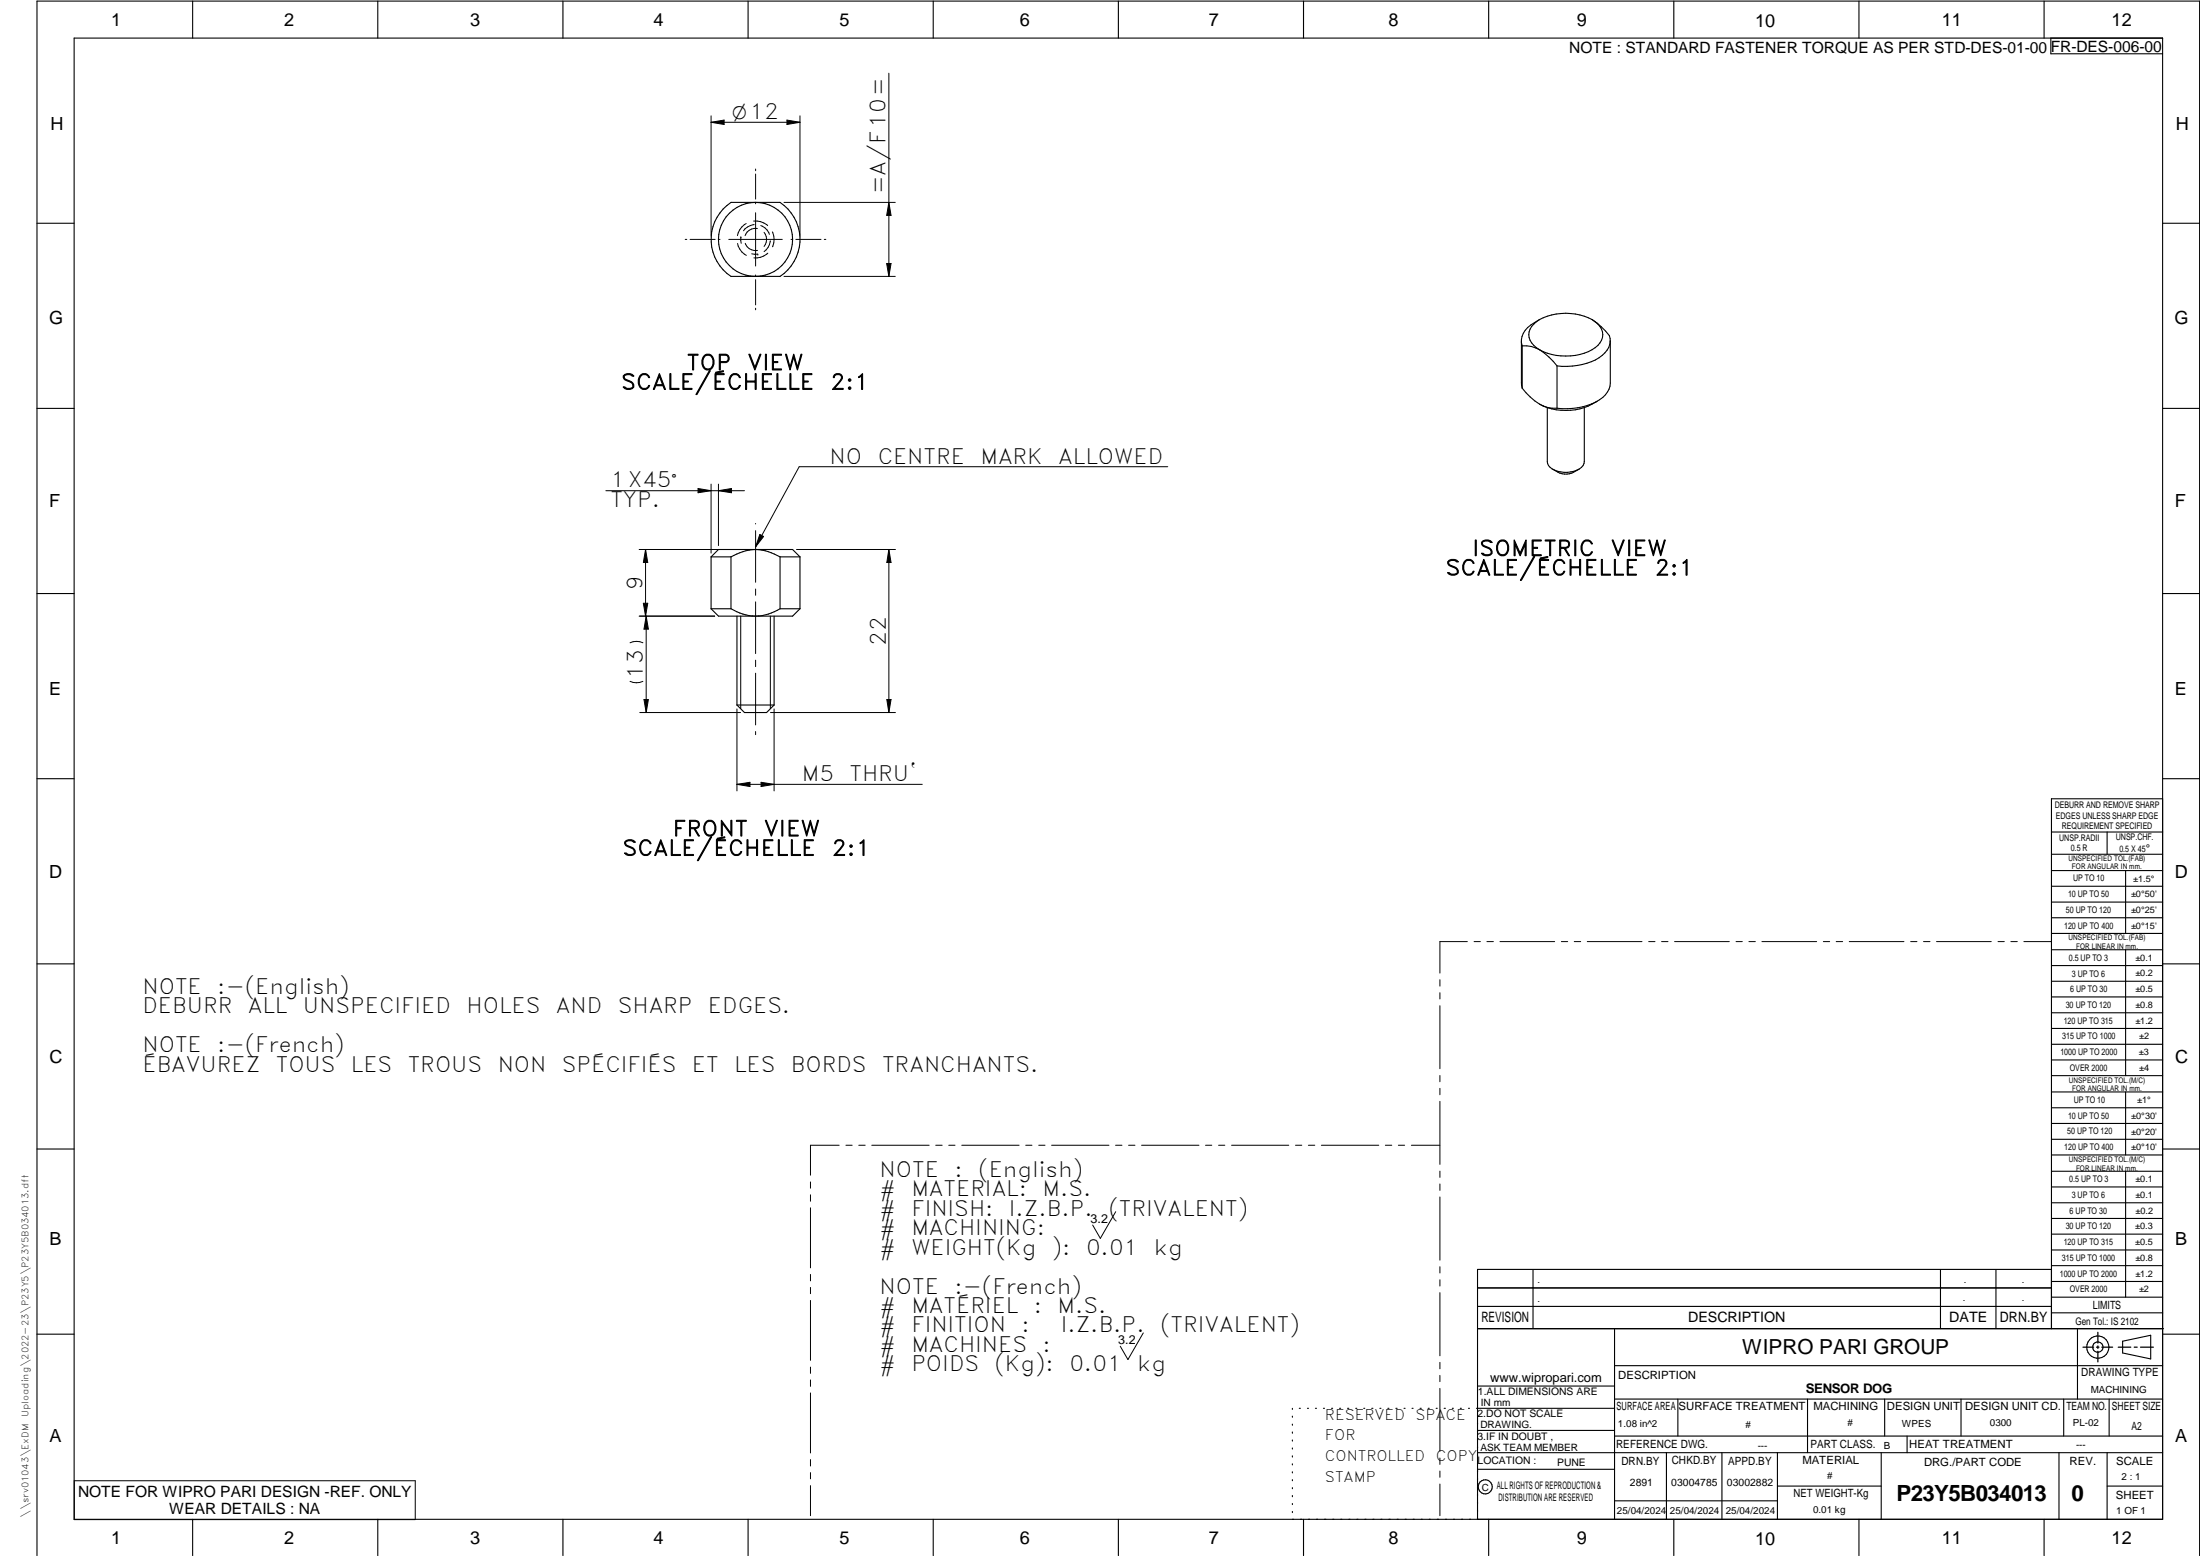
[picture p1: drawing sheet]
<svg xmlns="http://www.w3.org/2000/svg" width="594mm" height="420mm" viewBox="0 0 594 420" stroke-linecap="round" stroke-linejoin="round" font-family="sans-serif">
<g fill="none" stroke="#000" stroke-width=".3">
<path d="M20 10.3h564v400h-564zM52 .3v10M102 .3v10M152 .3v10M202 .3v10M252 .3v10M302 .3v10M352 .3v10M402 .3v10M452 .3v10M502 .3v10M552 .3v10"/>
<path d="M553.8 10.3v4.2h30.2M195.3 56.4l2.1-1.7h13.2a11.9 11.9 0 0 1 0 19.9h-13.2a12 12 0 0 1-2.1-18.2zM10 60.3h10M584 60.3h10M410.8 92.5l.2 .9M411 93.4v11.4M411 93.4a7.9 7.9 0 0 1 4.7 1M415.7 86.3a10.6 10.6 0 0 0-4.4 3.7l-.5 1.7v11.7l.2 1.4M415.7 94.4a19.2 19.2 0 0 1 4.7 4.4M415.7 86.3a4.8 4.8 0 0 0-2.8 4.8 5.3 5.3 0 0 0 2.8 3.3M415.7 86.3a15.6 15.6 0 0 1 14.2 0M420.4 98.8v11.4"/>
<path d="M429.9 86.3a19.2 19.2 0 0 1 4.7 4.3l.2 .8v12a6.1 6.1 0 0 1-3.9 5.1 18.8 18.8 0 0 1-10.5 1.7M429.9 86.3a4.8 4.8 0 0 1 2.8 4.8 7.6 7.6 0 0 1-6.1 4.6 15.8 15.8 0 0 1-10.9-1.3M434.8 92.2a7.1 7.1 0 0 1-5.1 5.5l-2.4 .7-2.7 .4h-4.2M10 110.3h10M411 104.8a18 18 0 0 0 4.7 4.3M415.7 109.1a7.7 7.7 0 0 0 4.7 1.1M415.7 109.1l2.1 1M417.8 110.1a16.8 16.8 0 0 0 10 0M427.8 110.1v14.6a3.3 3.3 0 0 1-2.7 2.6 7.1 7.1 0 0 1-6.9-1.6l-.4-1v-14.6M431.3 108.3l-3.5 1.8M584 110.3h10M426.4 126.7a5.4 5.4 0 0 1-7.1 0"/>
<path d="M192 150.4h5.4M192 150.4v14M197.4 150.4v14M210.6 150.4v14M210.6 150.4a12 12 0 0 0-13.2 0M210.6 150.4h5.4M216 150.4l-2-2h-20l-2 2M216 150.4v14M10 160.3h10M192 164.4h5.4M192 164.4l2 2h20l2-2M197.4 164.4a12 12 0 0 0 13.2 0"/>
<path d="M199 166.4v24M209 166.4v24M210.6 164.4h5.4M584 160.3h10M199 190.4h10M199 190.4l2 2h6l2-2M10 210.3h10M584 215.7h-30v143.1M584 210.3h10M554 224.7h30M554 230.7h30M554 235.1h30"/>
<path d="M554 239.3h30M569 224.7v6M574 235.1v17M554 243.6h30M554 247.8h30M554 252.1h30M554 256.5h30M574 256.5v33.9M10 260.3h10M554 260.7h30M554 265h30M554 269.2h30"/>
<path d="M554 273.5h30M554 277.7h30M584 260.3h10M554 282h30M554 286.2h30M554 290.4h30M554 294.9h30M554 299.1h30M574 294.9v17M10 310.3h10M554 303.4h30M554 307.6h30"/>
<path d="M554 311.9h30M554 316.3h30M574 316.3v34M584 310.3h10M554 320.5h30M554 324.8h30M554 329h30M554 333.2h30M554 337.5h30M399 358.8h185.2M399 352.8h155M399 347.8h155"/>
<path d="M414 342.8v16M436 358.8v51.5M524 342.8v16M539 342.8v16M554 341.8h30M554 346h30M554 350.3h30M554 354.5h30M554 342.8h-155v67.5M561 358.8v19M10 360.3h10M399 374.3h37"/>
<path d="M436 377.8h148M453.1 377.8v10M488.1 377.8v14.5M508.9 377.8v10M529.5 377.8v10M557.3 377.8v10M569.5 377.8v10M573.2 362.2l7.6-1.6v6.3l-7.6-1.6zM584 368.8h-148M584 360.3h10M349 380.3v.3M349 382.4v.3"/>
<path d="M349 384.6v.3M349 386.7v.3M349 388.8v.3M349 391v.3M349 393.1v.3M349 395.3v.3M349 397.4v.3M349 399.5v.3M350.9 380.3h.2M353.1 380.3h.2M355.2 380.3h.3M357.4 380.3h.3"/>
<path d="M359.6 380.3h.3M361.7 380.3h.3M363.9 380.3h.3M366.1 380.3h.3M368.3 380.3h.2M370.4 380.3h.3M372.6 380.3h.3M374.8 380.3h.3M376.9 380.3h.4M379.1 380.3h.3M381.3 380.3h.3M383.4 380.3h.4"/>
<path d="M385.6 380.3h.3M387.8 380.3h.3M390 380.3h.3M392.2 380.3h.3M394.3 380.3h.3M396.5 380.3h.3M398.7 380.3h37.3M399 396.7h37M399 392.3h185M399 386.2h37M436 387.8h148M450 392.3v18"/>
<path d="M465 392.3v18M480 392.3v18M508 392.3v18M515 387.8v4.5M556 392.3v18M569 392.3v18M52 410.3v9.7M102 410.3v9.7M152 410.3v9.7M202 410.3v9.7M252 410.3v9.7M302 410.3v9.7"/>
<path d="M349 401.7v.3M349 403.8v.4M349 406v.3M349 408.1v.3M352 410.3v9.7M402 410.3v9.7M436 405.3h44M452 410.3v9.7M480 401.3h28M502 410.3v9.7M552 410.3v9.7M569 401.3h15"/>
<path d="M10 420v-419.7h584v419.7"/>
<circle cx="204" cy="64.6" r="10"/>
<circle cx="566.5" cy="363.7" r="1.39"/>
<circle cx="566.5" cy="363.8" r="3"/>
<circle cx="401.1" cy="401.5" r="1.9"/>
</g>
<g fill="none" stroke="#000" stroke-width=".27">
<path d="M240 19.8v54.8M192 31.3v32.3M192 33l3.5-.6v1.2zM192 33h24M212.5 32.4l3.5 .6-3.5 .6zM216 31.3v32.3M203.5 59.7h.1a4.9 4.9 0 0 1 3.7 1.2M204 45.6v.5M204 47v6.8M204 54.7v.3M204 57.4v14.4M211.7 54.7h30.1"/>
<path d="M240 54.7l.6 3.5h-1.2zM185 64.6h.5M186.3 64.6h6.8M194 64.6h.4M196.8 64.6h14.4M199.2 65.7a4.7 4.7 0 0 0 2.3 3.3M200.1 64h.1M200.1 64v1.7M201.2 65.7a2.85 2.85 0 0 0 3.3 1.9M201.5 60.4a4.8 4.8 0 0 0-2.4 3.2M203 68.5l1.6 .1M203.7 60.7a4.1 4.1 0 0 0-2.9 1.6"/>
<path d="M204 74.3v.3M204 75.5v6.8M204.5 61.7a2.9 2.9 0 0 0-3.3 1.9M204.6 68.6h.1M205.4 60.9a3.7 3.7 0 0 1 2.4 2.4M206.3 62.7a3 3 0 0 1 0 3.8M207.3 68.4a4.9 4.9 0 0 1-3.7 1.2M208 65a4.1 4.1 0 0 1-1.7 2.9M208.6 62.6a4.8 4.8 0 0 1 0 4M211.7 74.6h30.1M213.6 64.6h.4M214.9 64.6h6.8"/>
<path d="M222.6 64.6h.4M239.4 71.2h1.2l-.6 3.4zM204 83.2v.5M163.6 132.5h37.4M188.5 131.9l3.5 .6-3.5 .6zM192 130.7v18.7M194 130.7v16.6M194 132.5l3.5-.6v1.2zM315.3 126h-99.5l-11.8 21.7M172.6 148.4h23.7M174.3 148.4v18M174.3 148.4l.6 3.5h-1.2z"/>
<path d="M204 141.4v.1M204 143.3v13.9M204 159v1.7M205.2 144.3l1 .6-2.2 2.8zM215.1 148.4h26.7M240 148.4l.6 3.5h-1.1zM240 148.4v44M170.1 173.6a4.1 4.1 0 0 1 3.5 0M173.7 162.9h1.2l-.6 3.5zM174.5 166.4v26M174.5 166.4l.6 3.5h-1.2zM193 166.4h-20.4"/>
<path d="M200 166.4v24.9M204 162.5v14M204 178.3v1.7M208 166.4v24.9M172.8 192.4h27.2M173.6 184a4.1 4.1 0 0 1-3.5 0M173.9 188.9h1.2l-.6 3.5zM199 191.4v22.2M204 181.8v13.9M204 197.5v.9M208.1 192.4h33.7M209 191.4v22.2"/>
<path d="M239.5 188.9h1.1l-.6 3.5zM199 211.8l3.5-.6v1.2zM199 211.8h50M205.5 211.2l3.5 .6-3.5 .6zM396.2 254.3h-7.4v8.5M398.1 254.3h1.6M401.5 254.3h1.8M405 254.3h14.8M421.6 254.3h1.7M425.1 254.3h1.7M428.6 254.3h14.8M445.2 254.3h1.7"/>
<path d="M448.7 254.3h1.7M452.2 254.3h14.8M468.8 254.3h1.7M472.3 254.3h1.7M475.8 254.3h14.8M492.4 254.3h1.7M495.8 254.3h1.8M499.4 254.3h14.7M516 254.3h1.6M519.4 254.3h1.8M522.9 254.3h14.8M539.5 254.3h1.7"/>
<path d="M543 254.3h1.7M546.5 254.3h7.4M388.8 264.5v1.8M388.8 268.1v1.6M388.8 271.6v17M388.8 290.4v1.7M388.8 293.9v1.7M388.8 297.4v17M218.9 319.2v1.6M226.6 309.2h-7.7v8.1M228.4 309.2h1.7M231.9 309.2h1.7"/>
<path d="M235.4 309.2h15.5M252.7 309.2h1.7M256.2 309.2h1.7M259.7 309.2h15.5M277 309.2h1.7M280.5 309.2h1.7M284 309.2h15.5M301.2 309.2h1.8M304.8 309.2h1.7M308.3 309.2h15.5M325.5 309.2h1.7M329.1 309.2h1.6"/>
<path d="M332.6 309.2h15.4M349.8 309.2h1.7M353.3 309.2h1.7M356.8 309.2h15.5M374.1 309.2h1.7M377.6 309.2h1.7M381.1 309.2h7.7M388.8 316.2v1.7M388.8 319.7v1.7M218.9 322.6v1.8M218.9 326.1v16.2M301.3 327.2l-4.2 7.2-2-3.6"/>
<path d="M388.8 323.2v17.1M218.9 344.1v1.8M218.9 347.6v1.7M218.9 351.2v16.1M308.7 359.9l-4.1 7.2-2.1-3.6M388.8 342.1v1.6M388.8 345.6v1.7M388.8 349v17.1M218.9 369.1v1.7M218.9 372.6v1.8M218.9 376.1v16.2M388.8 367.9v1.7"/>
<path d="M388.8 371.4v1.7M388.8 374.9v17M20.1 399.8h92v10.5h-92zM218.9 394.1v1.8M218.9 397.6v1.7M388.8 393.7v1.7M388.8 397.2v1.7M218.9 401.2v8.1M388.8 400.7v8.6"/>
</g>
<path d="M566.5 359.7v3M562.5 363.8h2.9M566.1 363.8h.7M566.5 363.4v.7M566.5 364.9v2.8M567.6 363.8h2.9M572 363.8h3.4M576.3 363.8h.8M578 363.8h3.5" fill="none" stroke="#000" stroke-width=".34"/>
<g fill="#000">
<path d="M192 33l3.5-.6v1.2zM212.5 32.4l3.5 .6-3.5 .6zM240 54.7l.6 3.5h-1.2zM239.4 71.2h1.2l-.6 3.4zM188.5 131.9l3.5 .6-3.5 .6zM194 132.5l3.5-.6v1.2zM174.3 148.4l.6 3.5h-1.2zM205.2 144.3l1 .6-2.2 2.8zM240 148.4l.6 3.5h-1.1zM173.7 162.9h1.2l-.6 3.5zM174.5 166.4l.6 3.5h-1.2zM173.9 188.9h1.2l-.6 3.5z"/>
<path d="M239.5 188.9h1.1l-.6 3.5zM199 211.8l3.5-.6v1.2zM205.5 211.2l3.5 .6-3.5 .6z"/>
</g>
<g font-size="6">
<text x="512.1" y="405.2">P23Y5B034013</text>
<text x="559.4" y="405.2">0</text>
</g>
<g font-size="5.7">
<text x="239.1" y="52.4" transform="rotate(-90 239.1 52.4)">=A/F10=</text>
<text x="185.5" y="99.9">TOP</text>
<text x="201.8" y="99.9">VIEW</text>
<text x="167.7" y="105.2">SCALE/ÉCHELLE</text>
<text x="224.3" y="105.2">2:1</text>
<text x="224" y="125.2">NO</text>
<text x="237" y="125.2">CENTRE</text>
<text x="264.8" y="125.2">MARK</text>
<text x="285.8" y="125.2">ALLOWED</text>
<text x="164.8" y="131.6">1X45v</text>
<text x="164.8" y="136.9">TYP.</text>
<text x="390.3" y="155.3">SCALE/ÉCHELLE</text>
<text x="397.6" y="150.1">ISOMETRIC</text>
<text x="435" y="150.1">VIEW</text>
<text x="446.9" y="155.3">2:1</text>
<text x="173.5" y="159.3" transform="rotate(-90 173.5 159.3)">9</text>
<text x="239.2" y="174.3" transform="rotate(-90 239.2 174.3)">22</text>
<text x="173.6" y="183.3" transform="rotate(-90 173.6 183.3)">13</text>
<text x="216.5" y="210.9">M5</text>
<text x="229.4" y="210.9">THRU`</text>
<text x="181.7" y="225.8">FRONT</text>
<text x="206.3" y="225.8">VIEW</text>
<text x="168.1" y="231">SCALE/ÉCHELLE</text>
<text x="224.6" y="231">2:1</text>
<text x="38.5" y="268.4">NOTE</text>
<text x="58.7" y="268.4">:-(English)</text>
<text x="38.5" y="273.6">DEBURR</text>
<text x="66.9" y="273.6">ALL</text>
<text x="81.8" y="273.6">UNSPECIFIED</text>
<text x="126" y="273.6">HOLES</text>
<text x="150.1" y="273.6">AND</text>
<text x="166.8" y="273.6">SHARP</text>
<text x="191.2" y="273.6">EDGES.</text>
<text x="38.5" y="284.1">NOTE</text>
<text x="58.7" y="284.1">:-(French)</text>
<text x="38.5" y="289.3">ÉBAVUREZ</text>
<text x="74.5" y="289.3">TOUS</text>
<text x="94.8" y="289.3">LES</text>
<text x="110.1" y="289.3">TROUS</text>
<text x="134.4" y="289.3">NON</text>
<text x="151.7" y="289.3">SPÉCIFIÉS</text>
<text x="186.8" y="289.3">ET</text>
<text x="198.2" y="289.3">LES</text>
<text x="213.6" y="289.3">BORDS</text>
<text x="238.2" y="289.3">TRANCHANTS.</text>
<text x="237.5" y="317.8">NOTE</text>
<text x="257.7" y="317.8">:</text>
<text x="264.1" y="317.8">(English)</text>
<text x="237.5" y="323">#</text>
<text x="246.1" y="323">MATERIAL:</text>
<text x="281.5" y="323">M.S.</text>
<text x="237.5" y="328.3">#</text>
<text x="246.1" y="328.3">FINISH:</text>
<text x="272.4" y="328.3">I.Z.B.P.</text>
<text x="299.3" y="328.3">(TRIVALENT)</text>
<text x="237.5" y="333.5">#</text>
<text x="246.1" y="333.5">MACHINING:</text>
<text x="237.5" y="338.8">#</text>
<text x="246.1" y="338.8">WEIGHT(Kg</text>
<text x="284" y="338.8">):</text>
<text x="293.3" y="338.8">0.01</text>
<text x="311.6" y="338.8">kg</text>
<text x="237.5" y="349.3">NOTE</text>
<text x="257.7" y="349.3">:-(French)</text>
<text x="237.5" y="354.5">#</text>
<text x="237.5" y="359.8">#</text>
<text x="246.1" y="359.8">FINITION</text>
<text x="246.1" y="354.5">MATÉRIEL</text>
<text x="275.8" y="359.8">:</text>
<text x="279.2" y="354.5">:</text>
<text x="285.6" y="354.5">M.S.</text>
<text x="286.4" y="359.8">I.Z.B.P.</text>
<text x="313.3" y="359.8">(TRIVALENT)</text>
<text x="237.5" y="365">#</text>
<text x="246.1" y="365">MACHINES</text>
<text x="281.5" y="365">:</text>
<text x="237.5" y="370.3">#</text>
<text x="246.1" y="370.3">POIDS</text>
<text x="268.5" y="370.3">(Kg):</text>
<text x="288.8" y="370.3">0.01</text>
<text x="307.1" y="370.3">kg</text>
</g>
<text font-size="5.6" x="470.5" y="365.5">WIPRO PARI GROUP</text>
<text font-size="5.4" x="197.7" y="32.2">O12</text>
<g font-size="4.9">
<text x="30" y="6.9">1</text>
<text x="76.7" y="6.9">2</text>
<text x="127" y="6.9">3</text>
<text x="176.5" y="6.9">4</text>
<text x="226.7" y="6.9">5</text>
<text x="275.4" y="6.9">6</text>
<text x="326.4" y="6.9">7</text>
<text x="375" y="6.9">8</text>
<text x="425.8" y="6.9">9</text>
<text x="473.9" y="7.3">10</text>
<text x="524.3" y="6.9">11</text>
<text x="570.2" y="6.9">12</text>
<text x="13.6" y="35.1">H</text>
<text x="587.6" y="35.1">H</text>
<text x="13.2" y="87.5">G</text>
<text x="587.2" y="87.5">G</text>
<text x="13.2" y="137">F</text>
<text x="587.2" y="137">F</text>
<text x="13.2" y="187.6">E</text>
<text x="587.2" y="187.6">E</text>
<text x="13.2" y="237">D</text>
<text x="587.2" y="237">D</text>
<text x="13.4" y="287.1">C</text>
<text x="587.4" y="287.1">C</text>
<text x="13.4" y="336.2">B</text>
<text x="587.4" y="336.2">B</text>
<text x="13.4" y="389.3">A</text>
<text x="587.4" y="389.3">A</text>
<text x="30" y="416.9">1</text>
<text x="76.7" y="416.9">2</text>
<text x="127" y="416.9">3</text>
<text x="176.5" y="416.9">4</text>
<text x="226.7" y="416.9">5</text>
<text x="275.4" y="416.9">6</text>
<text x="326.4" y="416.9">7</text>
<text x="375" y="416.9">8</text>
<text x="425.8" y="416.9">9</text>
<text x="473.9" y="417.3">10</text>
<text x="524.3" y="416.9">11</text>
<text x="570.2" y="416.9">12</text>
</g>
<g font-size="4.2">
<text x="423.7" y="14.3">NOTE : STANDARD FASTENER TORQUE AS PER STD-DES-01-00</text>
<text x="553.8" y="14">FR-DES-006-00</text>
<text x="21.1" y="404.3">NOTE FOR WIPRO PARI DESIGN -REF. ONLY</text>
<text x="45.7" y="408.8">WEAR DETAILS : NA</text>
</g>
<g font-size="3.9">
<text x="400" y="357.1">REVISION</text>
<text x="455.9" y="357.1">DESCRIPTION</text>
<text x="526.4" y="357.1">DATE</text>
<text x="540" y="357.1">DRN.BY</text>
<text x="357.8" y="383.3">RESERVED</text>
<text x="382.3" y="383.3">SPACE</text>
<text x="357.8" y="388.9">FOR</text>
<text x="357.8" y="394.5">CONTROLLED</text>
<text x="387.8" y="394.5">COPY</text>
<text x="357.8" y="400">STAMP</text>
</g>
<text font-size="3.6" x="487.6" y="376.1">SENSOR DOG</text>
<text font-size="3.5" x="402.4" y="373.3">www.wipropari.com</text>
<g font-size="3.4">
<text x="294.5" y="330.2">3.2</text>
<text x="302" y="362.9">3.2</text>
</g>
<g font-size="3.1">
<text x="565.1" y="353.5">LIMITS</text>
<text x="562" y="371.7">DRAWING TYPE</text>
<text x="437" y="372.3">DESCRIPTION</text>
<text x="436.5" y="380.8">SURFACE AREA</text>
<text x="453.3" y="380.8">SURFACE TREATMENT</text>
<text x="489.7" y="380.8">MACHINING</text>
<text x="509.5" y="380.8">DESIGN UNIT</text>
<text x="530.6" y="380.8">DESIGN UNIT CD.</text>
<text x="558" y="380.6">TEAM NO.</text>
<text x="570.3" y="380.7">SHEET SIZE</text>
<text x="575.6" y="386.1">A2</text>
<text x="436.4" y="391.1">REFERENCE DWG.</text>
<text x="437.8" y="395.5">DRN.BY</text>
<text x="451.4" y="395.4">CHKD.BY</text>
<text x="466.6" y="395.5">APPD.BY</text>
<text x="486.7" y="395.4">MATERIAL</text>
<text x="488.9" y="390.9">PART CLASS.</text>
<text x="515.6" y="390.9">HEAT TREATMENT</text>
<text x="519.6" y="395.9">DRG./PART CODE</text>
<text x="558.9" y="395.5">REV.</text>
<text x="571.4" y="395.6">SCALE</text>
<text x="484.3" y="404.2">NET WEIGHT-Kg</text>
<text x="571.4" y="404.7">SHEET</text>
</g>
<text font-size="3" x="579.5" y="230.1">°</text>
<g font-size="2.8">
<text x="560.4" y="357.7">Gen Tol.: IS 2102</text>
<text x="399.1" y="376.6">1.ALL DIMENSIONS ARE</text>
<text x="399" y="382.7">2.DO NOT SCALE</text>
<text x="399" y="388.7">3.IF IN DOUBT ,</text>
<text x="399" y="395.4">LOCATION :</text>
<text x="420.5" y="396">PUNE</text>
<text x="404.2" y="402">ALL RIGHTS OF REPRODUCTION &amp;</text>
<text x="440.1" y="401.2">2891</text>
<text x="451.3" y="401.2">03004785</text>
<text x="466.3" y="401.2">03002882</text>
<text x="404.7" y="405.4">DISTRIBUTION ARE RESERVED</text>
</g>
<g font-size="2.7">
<text x="564.6" y="376.2">MACHINING</text>
<text x="399.9" y="379.7">IN mm</text>
<text x="399.7" y="385.7">DRAWING.</text>
<text x="436.9" y="385.4">1.08 in^2</text>
<text x="471.4" y="385.5">#</text>
<text x="498.9" y="385">#</text>
<text x="513.6" y="385.3">WPES</text>
<text x="537.3" y="385.1">0300</text>
<text x="559.7" y="385.1">PL-02</text>
<text x="399.7" y="391.8">ASK TEAM MEMBER</text>
<text x="474.6" y="391.2">---</text>
<text x="508.7" y="391.2">B</text>
<text x="560.6" y="391.1">---</text>
<text x="493.4" y="399.5">#</text>
<text x="572.8" y="399.7">2 : 1</text>
<text x="400.1" y="402.5">C</text>
<text x="436.6" y="408.7">25/04/2024</text>
<text x="450.9" y="408.8">25/04/2024</text>
<text x="466" y="408.9">25/04/2024</text>
<text x="489.6" y="408.5">0.01 kg</text>
<text x="571.4" y="408.7">1 OF 1</text>
</g>
<g font-size="2.5">
<text x="554.9" y="218.3">DEBURR AND REMOVE SHARP</text>
<text x="555.2" y="221">EDGES UNLESS SHARP EDGE</text>
<text x="556.1" y="227.1">UNSP.RADII</text>
<text x="556.8" y="223.8">REQUIREMENT SPECIFIED</text>
<text x="571.4" y="226.9">UNSP.CHF.</text>
<text x="559.2" y="229.9">0.5 R</text>
<text x="572.3" y="230.1">0.5 X 45</text>
<text x="559.8" y="238">UP TO 10</text>
<text x="576.1" y="238.1">±1.5°</text>
<text x="558.5" y="242.2">10 UP TO 50</text>
<text x="575.5" y="242.3">±0°50'</text>
<text x="557.4" y="250.7">120 UP TO 400</text>
<text x="557.9" y="246.5">50 UP TO 120</text>
<text x="575.5" y="250.7">±0°15'</text>
<text x="575.5" y="246.5">±0°25'</text>
<text x="558.7" y="259.4">0.5 UP TO 3</text>
<text x="559.5" y="263.7">3 UP TO 6</text>
<text x="576.6" y="263.6">±0.2</text>
<text x="576.6" y="259.4">±0.1</text>
<text x="559" y="267.9">6 UP TO 30</text>
<text x="576.6" y="267.9">±0.5</text>
<text x="557.8" y="272.2">30 UP TO 120</text>
<text x="576.6" y="272.2">±0.8</text>
<text x="556.9" y="280.7">315 UP TO 1000</text>
<text x="557.3" y="276.4">120 UP TO 315</text>
<text x="576.6" y="276.4">±1.2</text>
<text x="577.7" y="280.7">±2</text>
<text x="556.4" y="284.9">1000 UP TO 2000</text>
<text x="577.6" y="284.9">±3</text>
<text x="558.9" y="289.2">OVER 2000</text>
<text x="577.7" y="289.3">±4</text>
<text x="560" y="297.9">UP TO 10</text>
<text x="577.1" y="297.9">±1°</text>
<text x="558.5" y="302.1">10 UP TO 50</text>
<text x="575.5" y="302.1">±0°30'</text>
<text x="557.4" y="310.6">120 UP TO 400</text>
<text x="558.2" y="306.3">50 UP TO 120</text>
<text x="575.5" y="310.6">±0°10'</text>
<text x="575.5" y="306.4">±0°20'</text>
<text x="558.8" y="319.2">0.5 UP TO 3</text>
<text x="559.4" y="323.4">3 UP TO 6</text>
<text x="576.6" y="319.2">±0.1</text>
<text x="576.6" y="323.5">±0.1</text>
<text x="558.9" y="327.7">6 UP TO 30</text>
<text x="576.7" y="327.7">±0.2</text>
<text x="557.8" y="332">30 UP TO 120</text>
<text x="576.6" y="332">±0.3</text>
<text x="556.8" y="340.5">315 UP TO 1000</text>
<text x="557.3" y="336.3">120 UP TO 315</text>
<text x="576.6" y="336.3">±0.5</text>
<text x="576.6" y="340.5">±0.8</text>
<text x="415.2" y="346.4">.</text>
<text x="530.3" y="346.5">.</text>
<text x="545.9" y="346.4">.</text>
<text x="556.2" y="344.7">1000 UP TO 2000</text>
<text x="576.6" y="344.7">±1.2</text>
<text x="415.2" y="351.5">.</text>
<text x="530" y="351.3">.</text>
<text x="545.9" y="351.4">.</text>
<text x="558.9" y="349">OVER 2000</text>
<text x="577.6" y="349">±2</text>
</g>
<g font-size="2.4">
<text x="7.7" y="382.7" transform="rotate(-90 7.7 382.7)">Uploading\2022-23\P23Y5\P23Y5B034013.dft</text>
<text x="7.7" y="409.8" transform="rotate(-90 7.7 409.8)">\\srv01043\ExDM</text>
</g>
<g font-size="2.1">
<text x="558.5" y="232.4">UNSPECIFIED TOL.(FAB)</text>
<text x="559.5" y="234.7">FOR ANGULAR IN mm.</text>
<text x="558.6" y="253.9">UNSPECIFIED TOL.(FAB)</text>
<text x="560.7" y="256.3">FOR LINEAR IN mm.</text>
<text x="558.7" y="292.3">UNSPECIFIED TOL.(M/C)</text>
<text x="559.6" y="294.7">FOR ANGULAR IN mm.</text>
<text x="558.7" y="313.7">UNSPECIFIED TOL.(M/C)</text>
<text x="560.6" y="316.1">FOR LINEAR IN mm.</text>
</g>
</svg>
